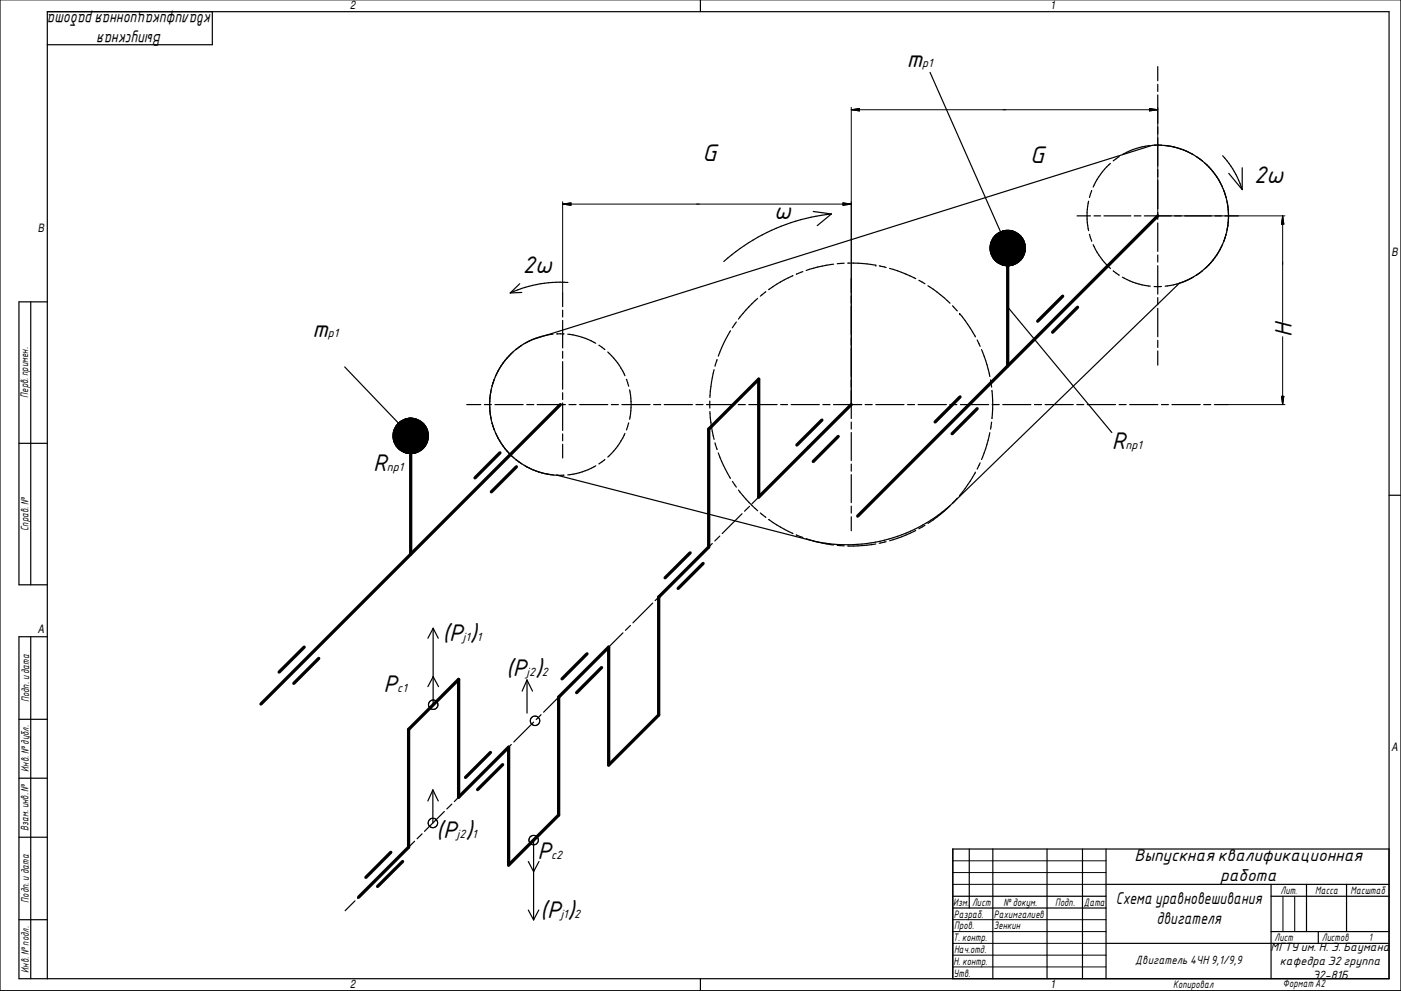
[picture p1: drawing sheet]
<svg xmlns="http://www.w3.org/2000/svg" width="594mm" height="420mm" viewBox="0 0 594 420" stroke-linecap="round" stroke-linejoin="round" font-family="sans-serif">
<g fill="#000">
<path d="M361 46.5l3.4-.5v1zM487.4 46l3.5 .5-3.5 .5zM238.6 86.5l3.5-.5v1zM357.5 86l3.5 .5-3.5 .5zM422.3 99.6h10l.6 .5zM422.3 99.6l.6-.5 9.4 .5zM422.9 99.1h8.8l.6 .5zM426.5 97.7h1.6zM543.9 91.5l.5 3.5h-1zM420 103.6l14.8 .8h-14.9zM420 103.6h14.6l.2 .8zM420.2 102.9l14.4 .7h-14.6z"/>
<path d="M420.2 102.9h14.2l.2 .7zM420.4 102.1l14 .8h-14.2zM420.4 102.1h13.8l.2 .8zM420.8 101.4l13.4 .7h-13.8zM420.8 101.4h13l.4 .7zM421.2 100.8l12.6 .6h-13zM421.2 100.8h12.2l.4 .6zM421.7 100.1l11.7 .7h-12.2zM421.7 100.1h11.2l.5 .7zM421.7 100.1l.6-.5 10.6 .5zM426.5 112.6h1.6zM422.3 110.7l9.4 .6h-8.8z"/>
<path d="M421.7 110.2l10.6 .5h-10zM422.3 110.7h10l-.6 .6zM421.2 109.6l11.7 .6h-11.2zM421.7 110.2h11.2l-.6 .5zM420.8 108.9l12.6 .7h-12.2zM421.2 109.6h12.2l-.5 .6zM420.4 108.2l13.4 .7h-13zM420.8 108.9h13l-.4 .7zM420.2 107.5l14 .7h-13.8zM420.4 108.2h13.8l-.4 .7zM420 106.7l14.4 .8h-14.2zM420.2 107.5h14.2l-.2 .7z"/>
<path d="M419.9 106l14.7 .7h-14.6zM420 106.7h14.6l-.2 .8zM419.9 104.4h14.9v.8zM419.8 105.2l15 .8h-14.9zM419.9 106h14.9l-.2 .7zM419.9 104.4l14.9 .8h-15zM419.8 105.2h15v.8zM168.6 179.8h11.1l.5 .6zM168.6 179.8l.6-.6 10.5 .6zM169.2 179.2h10l.5 .6zM169.2 179.2l.5-.5 9.5 .5zM169.7 178.7h8.9l.6 .5z"/>
<path d="M173.3 177.3h1.6zM543.4 168h1l-.5 3.5zM166.8 183.3l14.8 .7h-14.9zM166.8 183.3h14.7l.1 .7zM167 182.5l14.5 .8h-14.7zM167 182.5h14.3l.2 .8zM167.3 181.7l14 .8h-14.3zM167.3 181.7h13.7l.3 .8zM167.7 181.1l13.3 .6h-13.7zM167.7 181.1h12.9l.4 .6zM168.1 180.4l12.5 .7h-12.9zM168.1 180.4h12.1l.4 .7z"/>
<path d="M168.6 179.8l11.6 .6h-12.1zM173.3 192.3h1.6zM169.2 190.4l9.4 .5h-8.9zM168.6 189.8l10.6 .6h-10zM169.2 190.4h10l-.6 .5zM168.1 189.2l11.6 .6h-11.1zM168.6 189.8h11.1l-.5 .6zM167.7 188.6l12.5 .6h-12.1zM168.1 189.2h12.1l-.5 .6zM167.3 187.9l13.3 .7h-12.9zM167.7 188.6h12.9l-.4 .6zM167 187.1l14 .8h-13.7z"/>
<path d="M167.3 187.9h13.7l-.4 .7zM166.8 186.4l14.5 .7h-14.3zM167 187.1h14.3l-.3 .8zM166.7 185.6l14.8 .8h-14.7zM166.8 186.4h14.7l-.2 .7zM166.7 184h14.9v.8zM166.7 184.8l14.9 .8h-14.9zM166.7 185.6h14.9l-.1 .8zM166.7 184l14.9 .8h-14.9zM166.7 184.8h14.9v.8z"/>
</g>
<g fill="none" stroke="#000" stroke-width=".42">
<path d="M0 0h594v420h-594zM361 46.5l3.4-.5v1zM361 46.5h129.9M361 45.5v126M487.4 46l3.5 .5-3.5 .5zM490.9 45.5v46h54M238.6 86.5l3.5-.5v1zM238.6 86.5h122.4M238.6 85.5v38.7M357.5 86l3.5 .5-3.5 .5zM422.3 99.6h10l.6 .5zM422.3 99.6l.6-.5 9.4 .5z"/>
<path d="M422.9 99.1h8.8l.6 .5zM422.9 99.1l.6-.4 8.2 .4zM422.9 98.9h8.8M423.5 98.7h7.5l.7 .4zM423.5 98.7l.8-.4 6.7 .4zM423.5 98.5h7.5M424.3 98.3h6.1l.6 .4zM424.3 98.3l.7-.3 5.4 .3zM424.3 98.2h6.1M425 98h4.6l.8 .3zM425 98h4.6zM425 97.9h4.6"/>
<path d="M425.7 97.8l3.9 .2zM425.7 97.8h3.2zM425.7 97.8h3.2M426.5 97.7l2.4 .1zM426.5 97.7h1.6zM543.9 91.5l.5 3.5h-1zM543.9 91.5v45.2M419.8 105.2h15v.8zM419.8 105.2l15 .8h-14.9zM419.9 104.4h14.9v.8zM419.9 104.4l14.9 .8h-15zM419.9 106h14.9l-.2 .7z"/>
<path d="M419.9 106l14.7 .7h-14.6zM420 106.7h14.6l-.2 .8zM420 106.7l14.4 .8h-14.2zM420 103.6l14.8 .8h-14.9zM420 103.6h14.6l.2 .8zM420.2 107.5h14.2l-.2 .7zM420.2 107.5l14 .7h-13.8zM420.2 102.9l14.4 .7h-14.6zM420.2 102.9h14.2l.2 .7zM420.4 108.2h13.8l-.4 .7zM420.4 108.2l13.4 .7h-13zM420.4 102.1l14 .8h-14.2z"/>
<path d="M420.4 102.1h13.8l.2 .8zM420.8 108.9h13l-.4 .7zM420.8 108.9l12.6 .7h-12.2zM420.8 101.4l13.4 .7h-13.8zM420.8 101.4h13l.4 .7zM421.2 109.6h12.2l-.5 .6zM421.2 109.6l11.7 .6h-11.2zM421.2 100.8l12.6 .6h-13zM421.2 100.8h12.2l.4 .6zM421.7 110.2h11.2l-.6 .5zM421.7 110.2l10.6 .5h-10zM421.7 100.1l11.7 .7h-12.2z"/>
<path d="M421.7 100.1h11.2l.5 .7zM421.7 100.1l.6-.5 10.6 .5zM422.3 110.7h10l-.6 .6zM422.3 110.7l9.4 .6h-8.8zM422.9 111.3h8.8l-.7 .4zM422.9 111.3l8.1 .4h-7.5zM422.9 111.5h8.8M423.5 111.7h7.5l-.6 .3zM423.5 111.7l6.9 .3h-6.1zM423.5 111.8h7.5M424.3 112h6.1l-.8 .3zM424.3 112l5.3 .3h-4.6z"/>
<path d="M424.3 112.2h6.1M425 112.3h4.6zM425 112.3l3.9 .2zM425 112.4h4.6M425.7 112.5h3.2zM425.7 112.5l2.4 .1zM425.7 112.6h3.2M426.5 112.6h1.6zM543.9 142.7v28.8M168.6 179.8l11.6 .6h-12.1zM168.6 179.8h11.1l.5 .6zM168.6 179.8l.6-.6 10.5 .6z"/>
<path d="M169.2 179.2h10l.5 .6zM169.2 179.2l.5-.5 9.5 .5zM169.7 178.7h8.9l.6 .5zM169.7 178.7l.7-.4 8.2 .4zM169.7 178.5h8.9M170.4 178.3h7.5l.7 .4zM170.4 178.3l.7-.3 6.8 .3zM170.4 178.1h7.5M171.1 178h6.1l.7 .3zM171.1 178l.7-.3 5.4 .3zM171.1 177.8h6.1M171.8 177.7h4.6l.8 .3z"/>
<path d="M171.8 177.7h4.6zM171.8 177.6h4.6M172.6 177.5l3.8 .2zM172.6 177.5h3.1zM172.6 177.4h3.1M173.3 177.3l2.4 .2zM173.3 177.3h1.6zM520.9 171.5h24M543.4 168h1l-.5 3.5zM166.7 184.8h14.9v.8zM166.7 184.8l14.9 .8h-14.9zM166.7 184h14.9v.8z"/>
<path d="M166.7 184l14.9 .8h-14.9zM166.7 185.6h14.9l-.1 .8zM166.7 185.6l14.8 .8h-14.7zM166.8 186.4h14.7l-.2 .7zM166.8 186.4l14.5 .7h-14.3zM166.8 183.3l14.8 .7h-14.9zM166.8 183.3h14.7l.1 .7zM167 187.1h14.3l-.3 .8zM167 187.1l14 .8h-13.7zM167 182.5l14.5 .8h-14.7zM167 182.5h14.3l.2 .8zM167.3 187.9h13.7l-.4 .7z"/>
<path d="M167.3 187.9l13.3 .7h-12.9zM167.3 181.7l14 .8h-14.3zM167.3 181.7h13.7l.3 .8zM167.7 188.6h12.9l-.4 .6zM167.7 188.6l12.5 .6h-12.1zM167.7 181.1l13.3 .6h-13.7zM167.7 181.1h12.9l.4 .6zM168.1 189.2h12.1l-.5 .6zM168.1 189.2l11.6 .6h-11.1zM168.1 180.4l12.5 .7h-12.9zM168.1 180.4h12.1l.4 .7zM168.6 189.8h11.1l-.5 .6z"/>
<path d="M168.6 189.8l10.6 .6h-10zM169.2 190.4h10l-.6 .5zM169.2 190.4l9.4 .5h-8.9zM169.7 190.9h8.9l-.7 .4zM169.7 190.9l8.2 .4h-7.5zM169.7 191.1h8.9M170.4 191.3h7.5l-.7 .3zM170.4 191.3l6.8 .3h-6.1zM170.4 191.5h7.5M171.1 191.6h6.1l-.8 .3zM171.1 191.6l5.3 .3h-4.6zM171.1 191.8h6.1"/>
<path d="M171.8 191.9h4.6zM171.8 191.9l3.9 .3zM171.8 192h4.6M172.6 192.2h3.1zM172.6 192.2l2.3 .1zM172.6 192.2h3.1M173.3 192.3h1.6zM404 365h65M404 370h65M404 374.9h65M544 380v15M549 380v15"/>
<path d="M404 389.9h65M404 395h65M404 400h65M404 405h65M404 410h65"/>
</g>
<g fill="none" stroke="#000" stroke-width=".51">
<path d="M297 0v5M90 5v14h-69.9M394.4 30.7l32.9 74.5M490.9 28.2v6M490.9 35.7v3.1M490.9 40.3v12M490.9 53.8v3.1M490.9 58.4v12M470.9 69.3a30.1 30.1 0 0 0-7.4 10M474.6 66.4l-2.5 1.8M487.8 61.7a29.3 29.3 0 0 0-11.9 3.8M489.4 61.6h3.1"/>
<path d="M490.9 71.9v3M490.9 76.5v12M494.1 61.7l6.1 1.3M501.5 63.4l2.4 1.1M504.2 64.6l4.6 2.8M505.9 65.5a30 30 0 0 0-17.3-3.9l-263 82.4a30.6 30.6 0 0 0-12.3 10M507.3 66.4l4.6 3.6 1.8 2M509.6 68.1l.2 .1M511.7 69.8a29.3 29.3 0 0 1 7.4 11.4M514.4 72.8l.8 1.1M515.4 74.1l.7 1.1M516.7 76.1l1.7 3.2"/>
<path d="M518.4 66a37.1 37.1 0 0 1 8.3 14.4M521 73.5l5.7 6.9M526.7 71.1v9.3M344.8 89.7l7.7 1M352.5 90.7l-6 5M352.5 90.7a81.2 81.2 0 0 0-45.6 20.2M456.7 91.5h5.7M461.6 85.3a29.6 29.6 0 0 0 0 12.5M462 99.3l.9 3M462.9 80.8l-.9 2.9M463.9 91.5h2.8M468.1 91.5h11.4"/>
<path d="M480.9 91.5h2.9M485.2 91.5h11.4M490.9 90v3M490.9 94.5v12.1M498 91.5h2.9M502.4 91.5h11.3M515.2 91.5h2.8M518.9 80.8l.6 1.7M519.4 91.5h5.7M519.5 82.3l1 4.1 .3 2.7M519.8 83.6l.1 .1M519.9 99.3l-.9 3"/>
<path d="M520.3 85.3l.6 5.1M520.4 97.1l-.6 2.6M520.9 90.2v1.5M520.9 92.9l-.5 4M520.9 91.5l-.6 6.3M240.8 119.8a51.8 51.8 0 0 0-24.4 4.4M336.2 116.8l-5.2 2.7-5.1 3.3M340.4 115.1l-2.8 1.1M353.5 112l-6.7 1.2-5 1.5M358 111.6l-3 .2M359.4 111.5l6.3 .2 5.7 .7M361 118.1v5.9"/>
<path d="M372.8 112.7l2.9 .7M377.2 113.8l5.1 1.7 6 2.7M389.6 118.8l2.6 1.5M463.5 103.7a30.8 30.8 0 0 0 7.4 10.1M472.1 114.9l2.5 1.8M475.9 117.5a29.3 29.3 0 0 0 11.9 3.8M490.9 108.1v3M490.9 112.6v12.1M503.9 118.5l-3.8 1.6-96.2 93.3M505.9 117.5l-4.6 2.2M509.8 114.9l-2.5 1.8M512.6 112.3l-1.6 1.5"/>
<path d="M516 108.1a30 30 0 0 1-11 9.9M518.4 103.7l-1.7 3.2-3.3 4.5M519 102.3l-2.4 4.8M519.5 100.8l-.6 1.5M13 128v119.9M20.1 128h-12.1v119.9h12.1M220.4 120.3l-4 3.9M221.3 124l-4.9 .2M238.6 124.2v5.8M238.6 131.5v2.9M238.6 135.8v11.7M312.2 136.5l-1.6 2.5"/>
<path d="M321.3 126.5l-5.1 5-3.1 3.8M324.7 123.7l-2.3 1.9M361 125.5v2.9M361 129.9v11.9M393.5 121.2l3.8 2.6 5.5 4.8M403.9 129.6l2 2.2M406.9 133l2.4 2.9 4.3 6.9M427.3 130.2l44.2 53.2M489.4 121.5h3.1M490.9 126.2v3M490.9 130.7v12.1M500.2 120.1l-6.1 1.2"/>
<path d="M146.2 155.6l28 29.2M211.9 156.1l-1.7 3.2M212.6 155l-2.1 3.6-1.4 3.7M217.5 149.2l-3.3 3.6-1.7 2.3M221.3 146.3l-2.6 1.9M234.5 141.7a30.8 30.8 0 0 0-11.9 3.8M236 141.6h3.2M238.6 149v2.9M238.6 153.3v11.7M240.7 141.7a30.7 30.7 0 0 1 11.9 3.8M254 146.3l2.5 1.9M257.7 149.2a29.2 29.2 0 0 1 7.3 10.1"/>
<path d="M302.8 156.7l-1.1 5.4-.7 6.4M304.1 152.4l-.9 2.9M309.7 140.3l-2.9 5.4-2.2 5.3M361 143.3v3M361 147.7v11.9M414.4 144.1l1.2 2.8M416.2 148.2l2.3 6.4 1.2 5M490.9 144.3v3M490.9 148.8v6M197.9 171.5h6M205.4 171.5h3M207.7 170.2l.2 5.4"/>
<path d="M207.7 168.9l-.1 1.3M207.7 168.8l-.1 2.8M207.7 174.2l.2 1.4M207.9 175.6l1.6 6.5M207.9 175.6l.4 2.2M208.1 166.2l-.4 2.6M208.7 179.3l.8 2.8M208.7 163.6l-1 5.3M208.7 163.5v.2M209.1 162.3l-.4 1.3M209.5 161l-.4 1.3M209.9 171.5h11.9"/>
<path d="M223.3 171.5h3M227.8 171.5h12M238.6 166.5v2.9M238.6 170.9v11.6M241.3 171.5h3M245.8 171.5h11.9M259.2 171.5h3M263.7 171.5h12M265.6 160.8l1 2.9M266.6 179.3l-1 3M267 165.3a31 31 0 0 1 0 12.5M277.1 171.5h3.1"/>
<path d="M281.6 171.5h12M295.1 171.5h3M299.6 171.5h12M301 170.1v2.9M301 174.5l.7 6.5 1.1 5.3M313 171.5h3.1M317.5 171.5h12M331 171.5h3M335.5 171.5h11.9M348.9 171.5h3.1M352.5 180l-8.4 8.3M353.4 171.5h12"/>
<path d="M355.7 176.8l-2.1 2.1M361 161.1v3M361 165.6v11.9M361 178.9v3M361 171.5l-4.3 4.2M366.9 171.5h3M371.4 171.5h11.9M384.8 171.5h3M389.3 171.5h12M402.8 171.5h3M407.2 171.5h12M420 161.1l.5 3"/>
<path d="M420.5 179l-.5 2.9M420.6 165.5a53.1 53.1 0 0 1 0 12M420.7 171.5h3M425.2 171.5h11.9M438.6 171.5h3.1M443.1 171.5h12M456.6 171.5h3M461.1 171.5h11.9M474.5 171.5h3M479 171.5h12M492.5 171.5h3M496.9 171.5h12"/>
<path d="M510.4 171.5h3M514.9 171.5h6M8 188h12.1M209.5 182.1l1.1 2.4M209.5 182.1l.1 .2M210.2 183.7l.4 .8M210.6 184.5l1.3 2.4M211.9 186.9l2.3 3.3 2.7 3M215 191.3l1.9 1.9M216.9 193.2l2 1.7M216.9 193.2l.6 .6M218.7 194.8l.2 .2"/>
<path d="M218.9 194.9l1.1 .8M220 195.7l5.8 3.4M220 195.8l1.3 .9M222.6 197.5l3.2 1.6M225.8 199.1l2.5 .9M225.8 199.1l2.6 1M238.6 184v2.9M238.6 188.3v5.9M252.6 197.5a29 29 0 0 1-11.9 3.8M256.5 194.8l-2.5 1.9M265 183.7a29.2 29.2 0 0 1-7.3 10.1M303.2 187.7l.9 2.9"/>
<path d="M304.6 192l2.2 5.3 2.9 5.5M339.9 192.6l-8.4 8.4M343.1 189.4l-2.2 2.1M361 183.4v11.9M361 196.8v3M415.6 196.2l-1.2 2.7M419.7 183.4l-1.7 6.8-1.8 4.6M228.3 200l5.3 1.3M229.6 200.4l3.9 .8M233.5 201.2l2.7 .3 109.8 28.2a65.8 65.8 0 0 0 57.9-16.3M233.6 201.3h.9M236 201.5h3.2"/>
<path d="M310.6 204.1l1.6 2.4M313.1 207.8l3.1 3.7 5.1 5M314.7 217.8l-8.5 8.4M317.8 214.7l-2.1 2M322.4 217.5l2.3 1.8M327.3 205.2l-8.5 8.4M330.4 202.1l-2.1 2M361 201.2v11.9M361 214.6v3M361 219.1v5.9M402.8 214.5l-4 3.6-5.3 3.8M405.9 211.2l-2 2.2"/>
<path d="M413.6 200.2l-2.2 3.8-4.5 6.1M589 210h5M292.6 239.9l-2.1 2.1M302 230.4l-8.4 8.4M305.2 227.3l-2.1 2.1M325.9 220.2l5.1 3.3 5.2 2.7M337.6 226.8l2.8 1.1M341.8 228.4l5 1.4 6.7 1.3M355 231.2l3 .2M371.4 230.6l-5.7 .7-6.3 .2M375.7 229.7l-2.9 .6M388.3 224.9l-6 2.7-5.1 1.7"/>
<path d="M392.2 222.7l-2.6 1.5M276.8 255.7l-8.4 8.4M279.9 252.5l-2.1 2.1M289.4 243.1l-8.4 8.4M13 270v145M20.1 270h-12.1v145h581v-410h-568.9v410M183.7 266.4l2.1 4.2M183.7 266.4l-2.3 4.2M183.7 266.4v32.4M254.7 277.8l-2.1 2.1M264.2 268.3l-8.5 8.4M267.3 265.2l-2.1 2.1"/>
<path d="M181.4 291.1l2.3-4.2 2.3 4.2M223.5 288.3v14M223.5 288.3l-2.1 4.7M223.5 288.3l2.3 4.7M238.9 293.5l-8.4 8.5M242.1 290.4l-2.1 2.1M251.5 280.9l-8.4 8.4M8 305h12.1M213.6 318.8l-8.3 8.4M216.8 315.6l-2.1 2.2M226.3 306.2l-8.4 8.4M229.4 303l-2 2.1"/>
<path d="M8 329.9h12.1M183.6 334.9l2.2 4.7M183.6 334.9l-2.2 4.7M183.6 334.9v14M201 331.4l-8.3 8.5M204.2 328.3l-2.1 2.1M8 355h12.1M175.8 356.7l-8.4 8.4M179 353.5l-2.1 2.1M188.4 344l-8.4 8.5M191.6 340.9l-2.1 2.1M226.3 356.2v33.8"/>
<path d="M411 360v25M421 360v55M444 360v55M459 360v55M469 360v55M589 360h-185v55M153.7 378.8l-2.1 2.1M163.2 369.3l-8.4 8.4M166.4 366.1l-2.2 2.1M224 365.3l2.3 4.3 2.3-4.3M404 380h65M469 374.9h120"/>
<path d="M539 380h50M539 374.9v40.1M554 374.9v20.1M571 374.9v20.1M8 389.9h12.1M150.5 381.9l-4.2 4.2M224 385.8l2.3 4.2M228.5 385.8l-2.2 4.2M404 385h65M469 400h120M539 395h50M559 395v5"/>
<path d="M297 415v5"/>
<circle cx="427.3" cy="105.2" r="7.5"/>
<circle cx="174.1" cy="184.8" r="7.5"/>
<circle cx="183.7" cy="298.8" r="2"/>
<circle cx="226.9" cy="305.6" r="2"/>
<circle cx="183.6" cy="348.9" r="2"/>
<circle cx="226.3" cy="356.2" r="2"/>
</g>
<g fill="none" stroke="#000" stroke-width="1.4">
<path d="M490.9 91.5l-127.2 127.3M427.3 105.2v50M450.6 125.6l-10.6 10.6M456.9 130.3l-10.5 10.5M237.6 171.5l-126.9 127M348.5 178.1l-10.6 10.6M361 171.5l-39.3 39.2v-50l-21.2 21.2v50l-21.2 21.3v49.9l-21.2 21.3v-50l-21.2 21.2v50l-21.2 21.2v-50l-21.2 21.2v-50l-21.2 21.2v50l-21.2 21.2M407.1 168.3l-10.6 10.6M414.4 173.3l-10.7 10.6M174.2 184.8v50.2M212 192l-10.6 10.6M219 197.9l-10.6 10.6"/>
<path d="M355.4 185l-10.6 10.7M292.6 234.4l-10.6 10.6M298.1 238.9l-10.5 10.6M129 274.4l-10.6 10.5M135.2 279.1l-10.6 10.6M248.9 277.2l-10.6 10.6M255.1 283l-10.6 10.7M208 319l-10.6 10.6M213.1 324.2l-10.6 10.6M165.7 361.4l-10.6 10.6M170.7 365.3l-10.6 10.5"/>
</g>
<g fill="#000">
<circle cx="371.4" cy="112.4" r=".25"/>
<circle cx="406.9" cy="133" r=".25"/>
<circle cx="406.9" cy="210.1" r=".25"/>
</g>
<g font-size="9.8">
<text x="384.5" y="28.3">m</text>
<text x="297.9" y="68.1">G</text>
<text x="436.8" y="69.1">G</text>
<text x="531.9" y="77.8">2ω</text>
<text x="328.1" y="92.8">ω</text>
<text x="221.7" y="115.9">2ω</text>
<text x="132.5" y="142.7">m</text>
<text x="547.8" y="142.7" transform="rotate(-91 547.8 142.7)">H</text>
<text x="471.5" y="190.4">R</text>
<text x="158.2" y="199.7">R</text>
<text x="187.6" y="271.6">(P )</text>
<text x="214.6" y="286.4">(P )</text>
<text x="162.6" y="293.5">P</text>
<text x="185" y="355.2">(P )</text>
<text x="227.9" y="364.4">P</text>
<text x="229.1" y="389.2">(P )</text>
</g>
<g font-size="7">
<text x="89.7" y="6" transform="rotate(-180 89.7 6)">квалификационнаяработа</text>
<text x="68.4" y="14.4" transform="rotate(-180 68.4 14.4)">Выпускная</text>
<text x="481.1" y="365">Выпускная квалификационная</text>
<text x="517.4" y="373.4">работа</text>
<text x="473.2" y="383.3">Схема уравновешивания</text>
<text x="490.4" y="391.7">двигателя</text>
</g>
<g font-size="4.9">
<text x="148.5" y="4">2</text>
<text x="445.5" y="4">1</text>
<text x="391" y="28.3">р1</text>
<text x="16.1" y="98.5">B</text>
<text x="590" y="108.5">B</text>
<text x="139" y="142.7">р1</text>
<text x="477.3" y="190.4">пр1</text>
<text x="164" y="199.7">пр1</text>
<text x="16.1" y="268.5">A</text>
<text x="196.3" y="271.6">j1</text>
<text x="202.1" y="271.6">1</text>
<text x="223.3" y="286.4">j2</text>
<text x="229.8" y="286.4">2</text>
<text x="168.5" y="293.5">c1</text>
<text x="590" y="318.5">A</text>
<text x="193.7" y="355.2">j2</text>
<text x="200.2" y="355.2">1</text>
<text x="233.7" y="364.4">c2</text>
<text x="237.8" y="389.2">j1</text>
<text x="243.5" y="389.2">2</text>
<text x="538.8" y="403.2">МГТУ им. Н. Э. Баумана</text>
<text x="481.4" y="408.9">Двигатель 4ЧН 9,1/9,9</text>
<text x="542.7" y="409.1">кафедра Э2 группа</text>
<text x="148.5" y="419">2</text>
<text x="445.5" y="419">1</text>
<text x="556.4" y="415">Э2-81Б</text>
</g>
<g font-size="4.4">
<text x="12" y="168.6" transform="rotate(-90 12 168.6)">Перв. примен.</text>
<text x="12.1" y="225.1" transform="rotate(-90 12.1 225.1)">Справ. №</text>
<text x="12.3" y="297.7" transform="rotate(-90 12.3 297.7)">Подп. идата</text>
<text x="12.2" y="327.2" transform="rotate(-90 12.2 327.2)">Инв. №дубл.</text>
<text x="12.1" y="352.4" transform="rotate(-90 12.1 352.4)">Взам. инв. №</text>
<text x="12.2" y="382.7" transform="rotate(-90 12.2 382.7)">Подп. идата</text>
<text x="425.5" y="383.9">№ докум.</text>
<text x="543" y="379.1">Лит.</text>
<text x="557.7" y="379.1">Масса</text>
<text x="572.7" y="379">Масштаб</text>
<text x="404.2" y="384">Изм.</text>
<text x="404.5" y="389.1">Разраб.</text>
<text x="412.2" y="384">Лист</text>
<text x="421.4" y="389">Рахимгалиев</text>
<text x="447.4" y="384.1">Подп.</text>
<text x="459.6" y="384.1">Дата</text>
<text x="404.6" y="394">Пров.</text>
<text x="421.4" y="394">Зенкин</text>
<text x="404.2" y="399.1">Т. контр.</text>
<text x="540.4" y="399.1">Лист</text>
<text x="560.4" y="399.1">Листов</text>
<text x="580.4" y="399">1</text>
<text x="404.6" y="404">Нач.отд.</text>
<text x="12.2" y="412.3" transform="rotate(-90 12.2 412.3)">Инв. №подл.</text>
<text x="404.4" y="409">Н. контр.</text>
<text x="404.4" y="414.1">Утв.</text>
<text x="497.5" y="418.7">Копировал</text>
<text x="544" y="418.6">Формат A2</text>
</g>
</svg>
